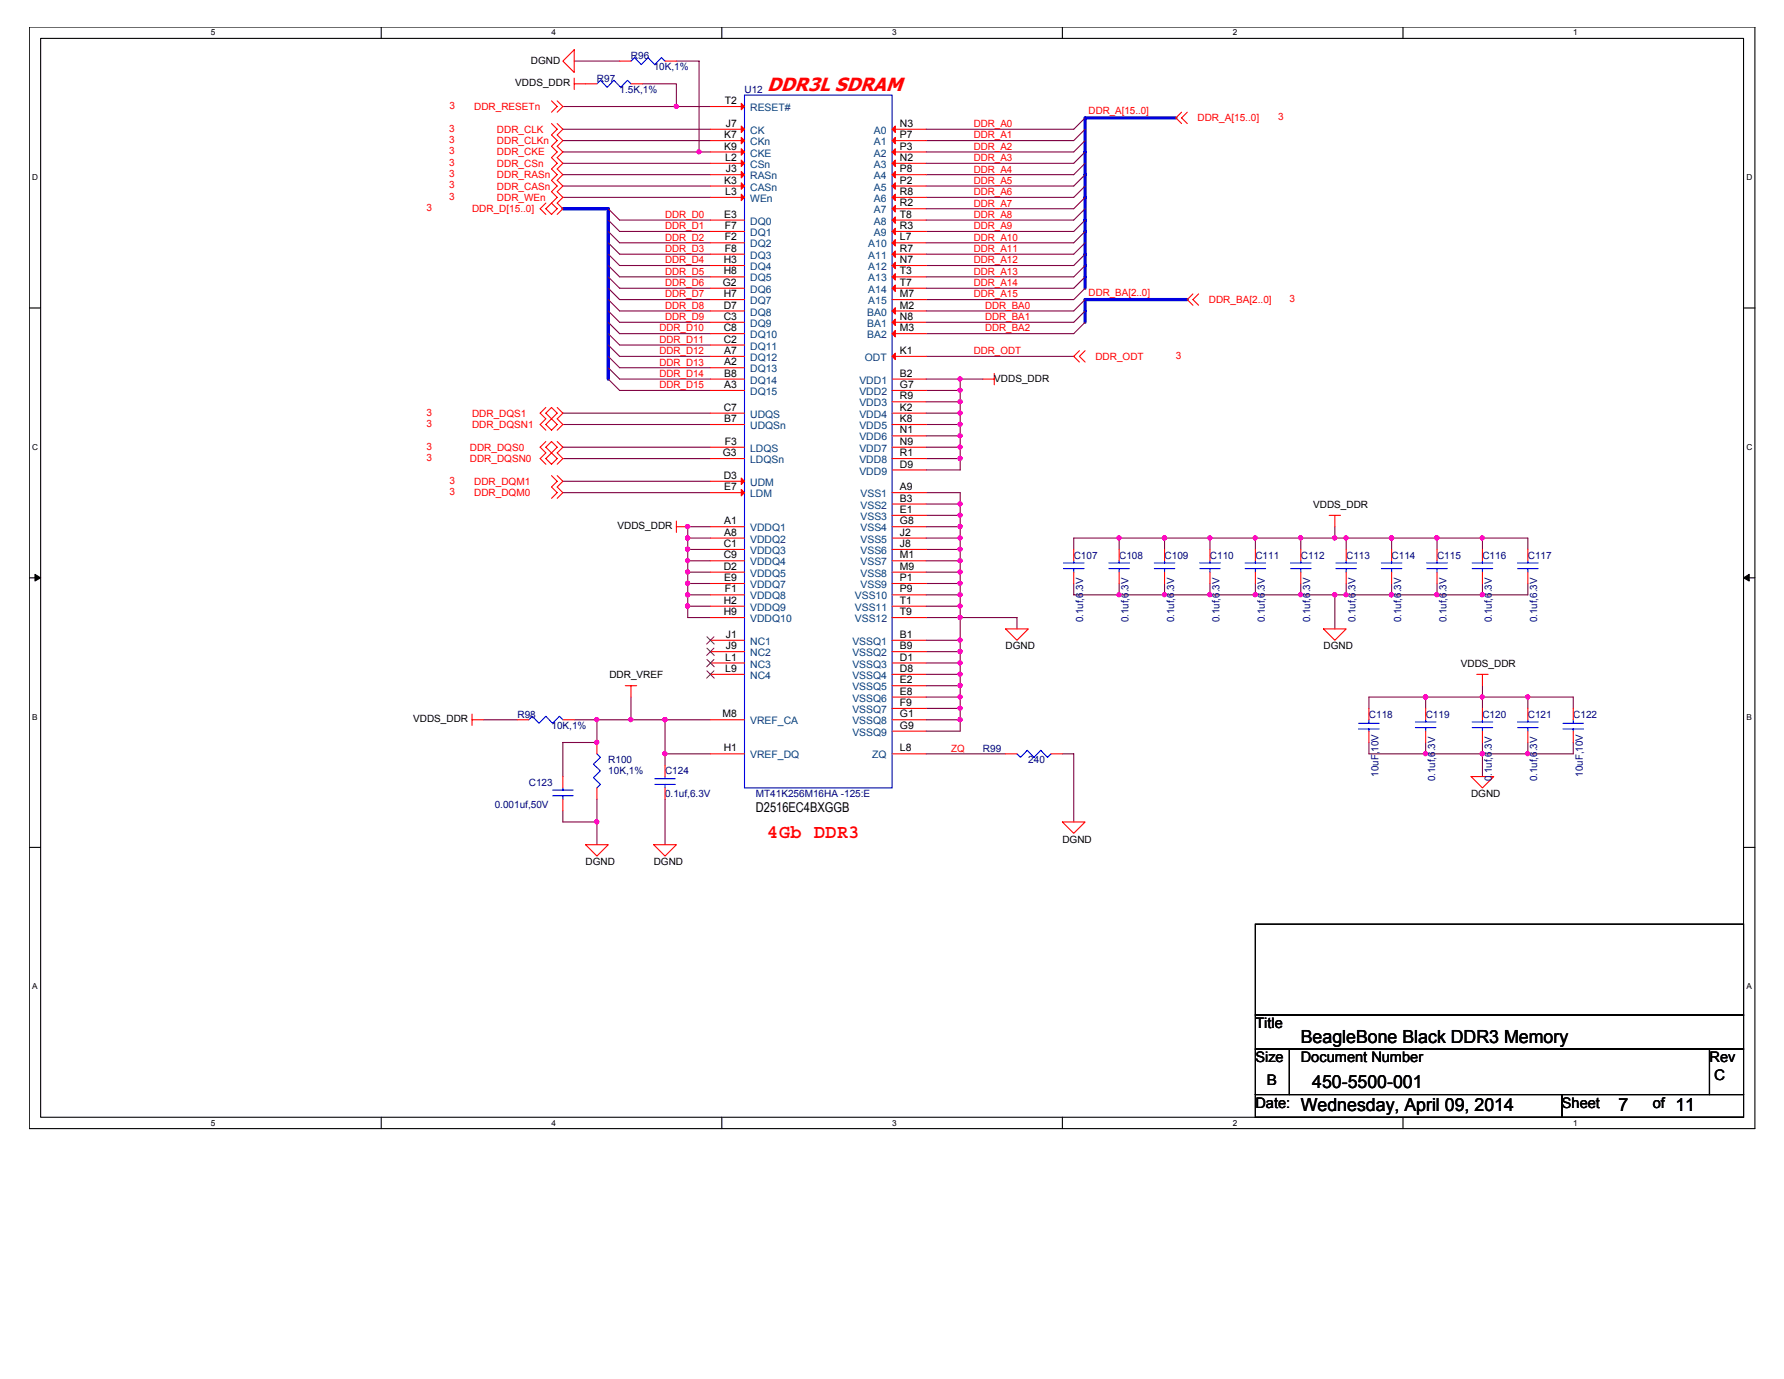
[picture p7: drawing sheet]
<svg xmlns="http://www.w3.org/2000/svg" width="279mm" height="216mm" viewBox="0 0 279 216" stroke-linecap="round" stroke-linejoin="round" font-family="sans-serif">
<path d="M4.6 4.2h270.2v172.5h-270.2zM6.4 6h266.7v168.9h-266.7z" fill="none" stroke="#000" stroke-width=".17"/>
<g fill="#fff">
<path d="M33 4.4h.7v1.4h-.7z"/>
<path d="M33 175.1h.7v1.4h-.7z"/>
</g>
<path d="M59.7 4.2v1.8M59.7 174.9v1.8" fill="none" stroke="#000" stroke-width=".17"/>
<g fill="#fff">
<path d="M86.4 4.4h.7v1.4h-.7z"/>
<path d="M86.4 175.1h.7v1.4h-.7z"/>
</g>
<path d="M113 4.2v1.8M113 174.9v1.8" fill="none" stroke="#000" stroke-width=".17"/>
<g fill="#fff">
<path d="M139.7 4.4h.7v1.4h-.7z"/>
<path d="M139.7 175.1h.7v1.4h-.7z"/>
</g>
<path d="M166.4 4.2v1.8M166.4 174.9v1.8" fill="none" stroke="#000" stroke-width=".17"/>
<g fill="#fff">
<path d="M193.1 4.4h.6v1.4h-.6z"/>
<path d="M193.1 175.1h.6v1.4h-.6z"/>
</g>
<path d="M219.7 4.2v1.8M219.7 174.9v1.8" fill="none" stroke="#000" stroke-width=".17"/>
<g fill="#fff">
<path d="M246.4 4.4h.7v1.4h-.7z"/>
<path d="M246.4 175.1h.7v1.4h-.7z"/>
<path d="M5.1 27.1h.8v1.4h-.8z"/>
<path d="M273.5 27.1h.9v1.4h-.9z"/>
<path d="M5.1 69.3h.8v1.4h-.8z"/>
<path d="M273.5 69.3h.9v1.4h-.9z"/>
</g>
<path d="M4.6 48.2h1.8M273.1 48.2h1.7" fill="none" stroke="#000" stroke-width=".17"/>
<g fill="#fff">
<path d="M5.1 111.5h.8v1.4h-.8z"/>
<path d="M273.5 111.5h.8v1.4h-.8z"/>
</g>
<path d="M4.6 90.5h1.8M273.1 90.5h1.7" fill="none" stroke="#000" stroke-width=".17"/>
<path d="M5.5 89.9l.9 .6-.9 .5zM273.1 90.5l.9-.6v1.1z" fill="#000" stroke="#000" stroke-width=".16"/>
<g fill="#fff">
<path d="M5.1 153.8h.8v1.4h-.8z"/>
<path d="M273.5 153.8h.8v1.4h-.8z"/>
</g>
<path d="M4.6 132.7h1.8M273.1 132.7h1.7M196.6 144.7h76.5v14.2h-76.5zM196.6 158.9h76.5v5.4h-76.5zM196.6 164.3h5.3v7.1h-5.3zM196.6 171.4h48v3.5h-48zM201.9 164.3h65.8v7.1h-65.8zM244.6 171.4h28.5v3.5h-28.5zM267.7 164.3h5.4v7.1h-5.4z" fill="none" stroke="#000" stroke-width=".17"/>
<g fill="none" stroke="#800040" stroke-width=".17">
<path d="M89.9 9.6h7.1M100.6 13.1h5.3v3.6h-17.7M105.9 16.7h5.4M105.9 9.6h3.6v14.2M169.9 18.5l-1.7 1.7h-23.2M88.2 23.8h23.1M88.2 22h23.1M88.2 29.1h23.1M88.2 30.9h23.1M88.2 27.3h23.1M88.2 20.2h23.1M88.2 25.6h23.1"/>
<path d="M95.3 32.7l1.7 1.8h14.3M95.3 34.5l1.7 1.7h14.3M95.3 36.2l1.7 1.8h14.3M95.3 38l1.7 1.8h14.3M95.3 39.8l1.7 1.8h14.3M169.9 25.6l-1.7 1.7h-23.2M169.9 29.1l-1.7 1.8h-23.2M169.9 27.3l-1.7 1.8h-23.2M169.9 23.8l-1.7 1.8h-23.2M169.9 22l-1.7 1.8h-23.2M169.9 20.2l-1.7 1.8h-23.2M169.9 39.8l-1.7 1.8h-23.2"/>
<path d="M169.9 38l-1.7 1.8h-23.2M169.9 36.2l-1.7 1.8h-23.2M169.9 34.5l-1.7 1.7h-23.2M169.9 32.7l-1.7 1.8h-23.2M169.9 30.9l-1.7 1.8h-23.2M95.3 57.6l1.7 1.8h14.3M95.3 59.4l1.7 1.7h14.3M95.3 46.9l1.7 1.8h14.3M95.3 48.7l1.7 1.8h14.3M95.3 50.5l1.7 1.7h14.3M95.3 52.2l1.7 1.8h14.3M95.3 54l1.7 1.8h14.3"/>
<path d="M95.3 55.8l1.7 1.8h14.3M95.3 41.6l1.7 1.7h14.3M95.3 43.3l1.7 1.8h14.3M95.3 45.1l1.7 1.8h14.3M145 55.8h23.2M145 59.4h8.9M150.4 59.4v14.2h-5.4M169.9 43.3l-1.7 1.8h-23.2M169.9 41.6l-1.7 1.7h-23.2M169.9 46.9l-1.7 1.8h-23.2M169.9 50.5l-1.7 1.7h-23.2M169.9 48.7l-1.7 1.8h-23.2"/>
<path d="M169.9 45.1l-1.7 1.8h-23.2M88.2 64.7h23.1M88.2 66.5h23.1M88.2 70h23.1M88.2 71.8h23.1M88.2 77.1h23.1M88.2 75.4h23.1M145 77.1h5.4v37.4h-5.4M145 61.1h5.4M145 62.9h5.4M145 64.7h5.4M145 66.5h5.4"/>
<path d="M145 68.2h5.4M145 70h5.4M145 71.8h5.4M145 78.9h5.4M107.7 84.2h3.6M107.7 93.1h3.6M107.7 86h3.6M107.7 87.8h3.6M107.7 89.6h3.6M107.7 91.4h3.6M107.7 94.9h3.6M111.3 82.5h-3.6v14.2h3.6"/>
<path d="M145 84.2h5.4M145 93.1h5.4M145 80.7h5.4M145 82.5h5.4M145 86h5.4M145 87.8h5.4M145 89.6h5.4M145 91.4h5.4M145 94.9h5.4M145 96.7h14.3v1.8M168.2 91.4v1.7h71.1v-1.7M175.3 84.2v1.8"/>
<path d="M175.3 91.4v1.7M182.4 84.2h7.1v1.8M182.4 84.2h-14.2v1.8M182.4 84.2v1.8M182.4 91.4v1.7M189.5 84.2h7.1v1.8M189.5 91.4v1.7M196.6 84.2h7.1v1.8M196.6 91.4v1.7M203.7 84.2h5.4M203.7 91.4v1.7M209.1 84.2h1.7v1.8"/>
<path d="M209.1 82.5v1.7M209.1 93.1v5.4M210.8 84.2h7.1M210.8 91.4v1.7M217.9 84.2h7.2v1.8M217.9 84.2v1.8M217.9 91.4v1.7M225.1 84.2h7.1v1.8M225.1 91.4v1.7M232.2 84.2h7.1v1.8M232.2 91.4v1.7M75.7 112.7h5.3"/>
<path d="M89.9 112.7h21.4M93.5 112.7v3.5h-5.3v5.4M98.8 109.1v3.6M104.2 118h7.1M104.2 112.7v7.1M145 118h12.5M145 109.1h5.4M145 112.7h5.4M145 100.2h5.4M145 102h5.4M145 103.8h5.4M145 105.6h5.4"/>
<path d="M145 107.4h5.4M145 110.9h5.4M166.4 118h1.8v10.7M214.4 116.2v1.8h32v-1.8M214.4 110.9v-1.8h32v1.8M223.3 109.1v1.8M223.3 116.2v1.8M232.2 107.4v3.5M232.2 116.2v5.4M239.3 109.1v1.8M239.3 116.2v1.8M88.2 126.9v1.8h5.3"/>
<path d="M93.5 125.1v7.1M104.2 125.1v7.1"/>
</g>
<g fill="#f0f" stroke="#f0f" stroke-width=".17">
<circle cx="217.9" cy="84.2" r=".32"/>
<circle cx="210.8" cy="84.2" r=".32"/>
<circle cx="232.1" cy="84.2" r=".32"/>
<circle cx="225" cy="84.2" r=".32"/>
<circle cx="225" cy="93.1" r=".32"/>
<circle cx="217.9" cy="93.1" r=".32"/>
<circle cx="232.1" cy="93.1" r=".32"/>
<circle cx="175.2" cy="84.2" r=".32"/>
<circle cx="209" cy="93.1" r=".32"/>
<circle cx="209" cy="84.2" r=".32"/>
<circle cx="196.6" cy="84.2" r=".32"/>
<circle cx="210.8" cy="93.1" r=".32"/>
<circle cx="232.1" cy="109.1" r=".32"/>
<circle cx="232.1" cy="118" r=".32"/>
<circle cx="239.3" cy="109.1" r=".32"/>
<circle cx="239.3" cy="118" r=".32"/>
<circle cx="182.4" cy="84.2" r=".32"/>
<circle cx="175.2" cy="93.1" r=".32"/>
<circle cx="223.3" cy="118" r=".32"/>
<circle cx="223.3" cy="109.1" r=".32"/>
<circle cx="104.1" cy="118" r=".32"/>
<circle cx="104.1" cy="112.7" r=".32"/>
<circle cx="150.4" cy="64.7" r=".32"/>
<circle cx="150.4" cy="62.9" r=".32"/>
<circle cx="150.4" cy="59.3" r=".32"/>
<circle cx="150.4" cy="61.1" r=".32"/>
<circle cx="150.4" cy="71.8" r=".32"/>
<circle cx="150.4" cy="68.2" r=".32"/>
<circle cx="150.4" cy="66.4" r=".32"/>
<circle cx="150.4" cy="82.4" r=".32"/>
<circle cx="150.4" cy="105.6" r=".32"/>
<circle cx="150.4" cy="94.9" r=".32"/>
<circle cx="150.4" cy="93.1" r=".32"/>
<circle cx="150.4" cy="91.3" r=".32"/>
<circle cx="150.4" cy="89.6" r=".32"/>
<circle cx="150.4" cy="112.7" r=".32"/>
<circle cx="150.4" cy="109.1" r=".32"/>
<circle cx="150.4" cy="103.8" r=".32"/>
<circle cx="150.4" cy="102" r=".32"/>
<circle cx="150.4" cy="100.2" r=".32"/>
<circle cx="150.4" cy="96.7" r=".32"/>
<circle cx="150.4" cy="87.8" r=".32"/>
<circle cx="150.4" cy="86" r=".32"/>
<circle cx="150.4" cy="84.2" r=".32"/>
<circle cx="107.7" cy="82.4" r=".32"/>
<circle cx="107.7" cy="86" r=".32"/>
<circle cx="107.7" cy="84.2" r=".32"/>
<circle cx="107.7" cy="87.8" r=".32"/>
<circle cx="107.7" cy="91.3" r=".32"/>
<circle cx="107.7" cy="94.9" r=".32"/>
<circle cx="107.7" cy="93.1" r=".32"/>
<circle cx="107.7" cy="89.6" r=".32"/>
<circle cx="109.5" cy="23.8" r=".32"/>
<circle cx="150.4" cy="80.7" r=".32"/>
<circle cx="150.4" cy="78.9" r=".32"/>
<circle cx="150.4" cy="110.9" r=".32"/>
<circle cx="150.4" cy="107.3" r=".32"/>
<circle cx="150.4" cy="70" r=".32"/>
<circle cx="93.5" cy="116.2" r=".32"/>
<circle cx="93.5" cy="128.7" r=".32"/>
<circle cx="105.9" cy="16.7" r=".32"/>
<circle cx="189.5" cy="93.1" r=".32"/>
<circle cx="182.4" cy="93.1" r=".32"/>
<circle cx="189.5" cy="84.2" r=".32"/>
<circle cx="196.6" cy="93.1" r=".32"/>
<circle cx="203.7" cy="93.1" r=".32"/>
<circle cx="203.7" cy="84.2" r=".32"/>
<circle cx="98.8" cy="112.7" r=".32"/>
<circle cx="93.5" cy="112.7" r=".32"/>
</g>
<path d="M184.2 18.5h-14.3v26.6M88.2 32.7h7.1v26.7M185.9 46.9h-16v3.6" fill="none" stroke="#00f" stroke-width=".51"/>
<g fill="none" stroke="#f00" stroke-width=".17">
<path d="M86.4 19.3l.9 .9-.9 .9 .9 .9-.9 .9 .9 .9-.9 .9 .9 .9-.9 .9 .9 .8-.9 .9 .9 .9-.9 .9 .9 .9-.9 .9M86.4 15.8l.9 .9-.9 .9M87.3 19.3l.9 .9-.9 .9 .9 .9-.9 .9 .9 .9-.9 .9 .9 .9-.9 .9 .9 .8-.9 .9 .9 .9-.9 .9 .9 .9-.9 .9 .9 .9-.9 .9M87.3 15.8l.9 .9-.9 .9M89.9 7.8v3.5l-1.7-1.7zM89.9 13.1h3.6M89.9 12.2v1.8M97 9.6h1.8M98.8 13.1h1.8M104.2 9.6h1.7M111.3 16.7h5.3M185.1 17.6l-.9 .9 .9 .8"/>
<path d="M185.9 17.6l-.8 .9 .8 .8M85.5 31.8l-.9 .9 .9 .9M86.4 31.8l.9 .9-.9 .9-.9-.9zM111.3 20.2h5.3M111.3 22h5.3M111.3 23.8h5.3M111.3 25.6h5.3M111.3 27.3h5.3M111.3 29.1h5.3M111.3 30.9h5.3M111.3 34.5h5.3M111.3 36.2h5.3"/>
<path d="M111.3 38h5.3M111.3 39.8h5.3M139.7 20.2h5.3M139.7 22h5.3M139.7 23.8h5.3M139.7 25.6h5.3M139.7 27.3h5.3M139.7 29.1h5.3M139.7 30.9h5.3M139.7 32.7h5.3M139.7 34.5h5.3M139.7 36.2h5.3"/>
<path d="M139.7 38h5.3M139.7 39.8h5.3M111.3 59.4h5.3M111.3 41.6h5.3M111.3 43.3h5.3M111.3 45.1h5.3M111.3 48.7h5.3M111.3 50.5h5.3M111.3 52.2h5.3M111.3 46.9h5.3M111.3 55.8h5.3M111.3 54h5.3"/>
<path d="M111.3 57.6h5.3M139.7 59.4h5.3M139.7 41.6h5.3M139.7 43.3h5.3M139.7 45.1h5.3M139.7 48.7h5.3M139.7 50.5h5.3M139.7 52.2h5.3M139.7 46.9h5.3M139.7 55.8h5.3M153.9 59.4h1.8M155.7 58.5v1.7"/>
<path d="M169.1 54.9l-.9 .9 .9 .9M169.9 54.9l-.8 .9 .8 .9M186.8 46l-.9 .9 .9 .9M187.7 46l-.9 .9 .9 .9M85.5 69.1l-.9 .9 .9 .9-.9 .9 .9 .9M85.5 63.8l-.9 .9 .9 .9-.9 .9 .9 .9M85.5 64.7l.9-.9 .9 .9-.9 .9zM86.4 70.9l.9 .9-.9 .9-.9-.9zM86.4 69.1l.9 .9-.9 .9-.9-.9zM86.4 65.6l.9 .9-.9 .9-.9-.9zM86.4 74.5l.9 .9-.9 .8 .9 .9-.9 .9M87.3 69.1l.9 .9-.9 .9 .9 .9-.9 .9"/>
<path d="M87.3 63.8l.9 .9-.9 .9 .9 .9-.9 .9M87.3 74.5l.9 .9-.9 .8 .9 .9-.9 .9M111.3 77.1h5.3M111.3 61.1h5.3M111.3 66.5h5.3M111.3 75.4h5.3M111.3 71.8h5.3M111.3 64.7h5.3M111.3 70h5.3M139.7 77.1h5.3M139.7 78.9h5.3M139.7 61.1h5.3"/>
<path d="M139.7 66.5h5.3M139.7 71.8h5.3M139.7 64.7h5.3M139.7 70h5.3M139.7 73.6h5.3M139.7 68.2h5.3M139.7 62.9h5.3M105.9 82.5h1.8M105.9 81.6v1.8M111.3 82.5h5.3M111.3 84.2h5.3M111.3 86h5.3"/>
<path d="M111.3 87.8h5.3M111.3 89.6h5.3M111.3 91.4h5.3M111.3 93.1h5.3M111.3 94.9h5.3M111.3 96.7h5.3M139.7 80.7h5.3M139.7 82.5h5.3M139.7 84.2h5.3M139.7 86h5.3M139.7 87.8h5.3M139.7 89.6h5.3"/>
<path d="M139.7 91.4h5.3M139.7 93.1h5.3M139.7 94.9h5.3M139.7 96.7h5.3M157.5 98.5h3.6l-1.8 1.7zM168.2 86v1.8M168.2 89.6v1.8M175.3 86v1.8M175.3 89.6v1.8M182.4 86v1.8M182.4 89.6v1.8M189.5 86v1.8"/>
<path d="M189.5 89.6v1.8M196.6 86v1.8M196.6 89.6v1.8M203.7 86v1.8M203.7 89.6v1.8M207.3 98.5h3.5l-1.7 1.7zM208.2 80.7h1.7M209.1 80.7v1.8M210.8 86v1.8M210.8 89.6v1.8M217.9 86v1.8M217.9 89.6v1.8"/>
<path d="M225.1 86v1.8M225.1 89.6v1.8M232.2 86v1.8M232.2 89.6v1.8M239.3 86v1.8M239.3 89.6v1.8M73.9 112.7h1.8M73.9 111.8v1.8M81 112.7h1.8M88.2 112.7h1.7M93.5 116.2v1.8M97.9 107.4h1.8"/>
<path d="M98.8 107.4v1.7M104.2 119.8v1.8M111.3 105.6h5.3M111.3 112.7h5.3M111.3 103.8h5.3M111.3 102h5.3M111.3 100.2h5.3M111.3 118h5.3M139.7 105.6h5.3M139.7 112.7h5.3M139.7 107.4h5.3M139.7 103.8h5.3"/>
<path d="M139.7 102h5.3M139.7 100.2h5.3M139.7 109.1h5.3M139.7 110.9h5.3M139.7 114.5h5.3M139.7 118h5.3M157.5 118h1.8M164.6 118h1.8M214.4 110.9v1.8M214.4 114.5v1.7M223.3 110.9v1.8M223.3 114.5v1.7"/>
<path d="M231.3 105.6h1.8M232.2 105.6v1.8M232.2 110.9v1.8M232.2 114.5v1.7M239.3 110.9v1.8M239.3 114.5v1.7M246.4 110.9v1.8M246.4 114.5v1.7M88.2 121.6v1.8M88.2 125.1v1.8M91.7 132.2h3.6l-1.8 1.8zM93.5 123.4v1.7"/>
<path d="M102.4 132.2h3.5l-1.7 1.8zM104.2 123.4v1.7M166.4 128.7h3.5l-1.7 1.8zM230.4 121.6h3.5l-1.7 1.8z"/>
</g>
<g fill="none" stroke="#00f" stroke-width=".17">
<path d="M93.5 13.1l.5-.5 1.1 1.1 1.1-1.1 1 1.1 1.1-1.1 .5 .5M98.8 9.6l.6-.6 1 1.1 1.1-1.1 1 1.1 1.1-1.1 .6 .6M116.6 14.9h23.1v108.5h-23.1zM166.6 89h3.2M166.6 88.1h3.2M168.2 87.8v.3M168.2 89v.6M173.7 89h3.2M173.7 88.1h3.2M175.3 87.8v.3M175.3 89v.6M180.8 89h3.2"/>
<path d="M180.8 88.1h3.2M182.4 87.8v.3M182.4 89v.6M187.9 89h3.2M187.9 88.1h3.2M189.5 87.8v.3M189.5 89v.6M195 89h3.2M195 88.1h3.2M196.6 87.8v.3M196.6 89v.6M202.1 89h3.2"/>
<path d="M202.1 88.1h3.2M203.7 87.8v.3M203.7 89v.6M209.2 89h3.2M209.2 88.1h3.2M210.8 87.8v.3M210.8 89v.6M216.3 89h3.3M216.3 88.1h3.3M217.9 87.8v.3M217.9 89v.6M223.4 89h3.3"/>
<path d="M223.4 88.1h3.3M225.1 87.8v.3M225.1 89v.6M230.6 89h3.2M230.6 88.1h3.2M232.2 87.8v.3M232.2 89v.6M237.7 89h3.2M237.7 88.1h3.2M239.3 87.8v.3M239.3 89v.6M82.8 112.7l.6-.6 1 1.1 1.1-1.1 1 1.1 1.1-1.1 .6 .6"/>
<path d="M93.5 118l.5 .6-1.1 1 1.1 1.1-1.1 1.1 1.1 1-.5 .6M159.3 118l.5 .6 1.1-1.1 1 1.1 1.1-1.1 1.1 1.1 .5-.6M212.8 113.2h3.2M212.8 114.1h3.2M214.4 112.7v.5M214.4 114.1v.4M221.7 113.9h3.2M221.7 113h3.2M223.3 112.7v.3M223.3 113.9v.6M230.6 113.9h3.2M230.6 113h3.2"/>
<path d="M232.2 112.7v.3M232.2 113.9v.6M237.7 113.9h3.2M237.7 113h3.2M239.3 112.7v.3M239.3 113.9v.6M244.8 113.2h3.2M244.8 114.1h3.2M246.4 112.7v.5M246.4 114.1v.4M86.5 124.6h3.3M86.5 123.7h3.3"/>
<path d="M88.2 123.4v.3M88.2 124.6v.5M102.5 122.8h3.3M102.5 121.9h3.3M104.2 121.6v.3M104.2 122.8v.6"/>
</g>
<g fill="#f00" stroke="#f00" stroke-width=".17">
<path d="M116.1 19.7l.5 .5-.5 .5z"/>
<path d="M116.1 21.5l.5 .5-.5 .5z"/>
<path d="M116.1 23.3l.5 .5-.5 .5z"/>
<path d="M116.1 25.1l.5 .5-.5 .5z"/>
<path d="M116.1 26.8l.5 .5-.5 .6z"/>
<path d="M116.1 28.6l.5 .5-.5 .5z"/>
<path d="M116.1 30.4l.5 .5-.5 .5z"/>
<path d="M139.7 20.2l.5-.5v1z"/>
<path d="M139.7 22l.5-.5v1z"/>
<path d="M139.7 23.8l.5-.5v1z"/>
<path d="M139.7 25.6l.5-.5v1z"/>
<path d="M139.7 27.3l.5-.5v1.1z"/>
<path d="M139.7 29.1l.5-.5v1z"/>
<path d="M139.7 30.9l.5-.5v1z"/>
<path d="M139.7 32.7l.5-.5v1z"/>
<path d="M139.7 34.5l.5-.5v1z"/>
<path d="M139.7 36.2l.5-.5v1z"/>
<path d="M139.7 38l.5-.5v1z"/>
<path d="M139.7 39.8l.5-.5v1z"/>
<path d="M139.7 41.6l.5-.5v1z"/>
<path d="M139.7 43.3l.5-.5v1.1z"/>
<path d="M139.7 45.1l.5-.5v1z"/>
<path d="M139.7 48.7l.5-.5v1z"/>
<path d="M139.7 50.5l.5-.5v1z"/>
<path d="M139.7 52.2l.5-.5v1z"/>
<path d="M139.7 55.8l.5-.5v1z"/>
<path d="M116.1 74.8l.5 .6-.5 .5z"/>
<path d="M116.1 76.6l.5 .5-.5 .5z"/>
<path d="M116.1 16.2l.5 .5-.5 .5z"/>
</g>
<path d="M110.7 99.7l1.2 1.1M111.8 99.7l-1.1 1.1M110.7 101.5l1.2 1.1M110.7 103.3l1.2 1.1M110.7 105l1.2 1.2M111.8 101.5l-1.1 1.1M111.8 103.3l-1.1 1.1M111.8 105l-1.1 1.2" fill="none" stroke="#804000" stroke-width=".16"/>
<g font-size="3" fill="#f00">
<text x="120.2" y="14.2">DDR3L SDRAM</text>
<text x="120.2" y="131.2">4Gb DDR3</text>
</g>
<g font-size="2.8">
<text x="203.7" y="163.2">BeagleBone Black DDR3 Memory</text>
<text x="203.7" y="173.9">Wednesday, April 09, 2014</text>
<text x="205.5" y="170.3">450-5500-001</text>
<text x="253.5" y="173.9">7</text>
<text x="262.4" y="173.9">11</text>
</g>
<g font-size="2.3">
<text x="196.6" y="161">Title</text>
<text x="196.6" y="166.3">Size</text>
<text x="203.7" y="166.3">Document Number</text>
<text x="267.7" y="166.3">Rev</text>
<text x="196.6" y="173.4">Date:</text>
<text x="198.4" y="169.9">B</text>
<text x="244.6" y="173.4">Sheet</text>
<text x="258.8" y="173.4">of</text>
<text x="268.4" y="169.2">C</text>
</g>
<text font-size="2.1" x="118.4" y="127.1">D2516EC4BXGGB</text>
<g font-size="1.6">
<text x="83.2" y="9.9">DGND</text>
<text x="80.7" y="13.5">VDDS_DDR</text>
<text x="113.5" y="16.3">T2</text>
<text x="113.4" y="21.6">K7</text>
<text x="113.4" y="23.4">K9</text>
<text x="113.7" y="19.9">J7</text>
<text x="140.9" y="19.9">N3</text>
<text x="140.9" y="21.6">P7</text>
<text x="140.9" y="23.4">P3</text>
<text x="113.4" y="28.7">K3</text>
<text x="113.6" y="25.2">L2</text>
<text x="113.7" y="27">J3</text>
<text x="140.9" y="25.2">N2</text>
<text x="140.9" y="27">P8</text>
<text x="140.9" y="28.7">P2</text>
<text x="113.4" y="34.1">E3</text>
<text x="113.5" y="35.9">F7</text>
<text x="113.6" y="30.5">L3</text>
<text x="140.9" y="30.5">R8</text>
<text x="140.9" y="32.3">R2</text>
<text x="140.9" y="34.1">T8</text>
<text x="140.9" y="35.9">R3</text>
<text x="113.3" y="41.2">H3</text>
<text x="113.5" y="37.6">F2</text>
<text x="113.5" y="39.4">F8</text>
<text x="140.9" y="37.6">L7</text>
<text x="140.9" y="39.4">R7</text>
<text x="140.9" y="41.2">N7</text>
<text x="113.2" y="44.7">G2</text>
<text x="113.3" y="43">H8</text>
<text x="113.3" y="46.5">H7</text>
<text x="140.9" y="43">T3</text>
<text x="140.9" y="44.7">T7</text>
<text x="140.9" y="46.5">M7</text>
<text x="113.3" y="48.3">D7</text>
<text x="113.3" y="51.9">C8</text>
<text x="113.3" y="53.6">C2</text>
<text x="113.3" y="50.1">C3</text>
<text x="140.9" y="48.3">M2</text>
<text x="140.9" y="50.1">N8</text>
<text x="140.9" y="51.9">M3</text>
<text x="113.4" y="59">B8</text>
<text x="113.4" y="55.4">A7</text>
<text x="113.4" y="57.2">A2</text>
<text x="140.9" y="59">B2</text>
<text x="140.9" y="55.4">K1</text>
<text x="155.7" y="59.7">VDDS_DDR</text>
<text x="113.3" y="64.3">C7</text>
<text x="113.4" y="60.7">A3</text>
<text x="140.9" y="60.7">G7</text>
<text x="140.9" y="64.3">K2</text>
<text x="140.9" y="62.5">R9</text>
<text x="113.2" y="71.4">G3</text>
<text x="113.4" y="66.1">B7</text>
<text x="113.5" y="69.6">F3</text>
<text x="140.9" y="66.1">K8</text>
<text x="140.9" y="67.9">N1</text>
<text x="140.9" y="69.6">N9</text>
<text x="140.9" y="71.4">R1</text>
<text x="113.3" y="75">D3</text>
<text x="113.4" y="76.7">E7</text>
<text x="140.9" y="76.7">A9</text>
<text x="140.9" y="73.2">D9</text>
<text x="96.7" y="82.8">VDDS_DDR</text>
<text x="113.4" y="82.1">A1</text>
<text x="113.4" y="83.9">A8</text>
<text x="140.9" y="78.5">B3</text>
<text x="140.9" y="80.3">E1</text>
<text x="140.9" y="82.1">G8</text>
<text x="140.9" y="83.9">J2</text>
<text x="205.7" y="79.5">VDDS_DDR</text>
<text x="113.3" y="85.6">C1</text>
<text x="113.3" y="87.4">C9</text>
<text x="113.3" y="89.2">D2</text>
<text x="140.9" y="85.6">J8</text>
<text x="140.9" y="87.4">M1</text>
<text x="140.9" y="89.2">M9</text>
<text x="113.3" y="94.5">H2</text>
<text x="113.4" y="91">E9</text>
<text x="113.5" y="92.8">F1</text>
<text x="140.9" y="91">P1</text>
<text x="140.9" y="92.8">P9</text>
<text x="140.9" y="94.5">T1</text>
<text x="113.3" y="96.3">H9</text>
<text x="113.7" y="99.9">J1</text>
<text x="113.7" y="101.6">J9</text>
<text x="140.9" y="101.6">B9</text>
<text x="140.9" y="99.9">B1</text>
<text x="140.9" y="96.3">T9</text>
<text x="157.5" y="101.7">DGND</text>
<text x="207.3" y="101.7">DGND</text>
<text x="95.4" y="106.1">DDR_VREF</text>
<text x="113.6" y="103.4">L1</text>
<text x="113.6" y="105.2">L9</text>
<text x="140.9" y="105.2">D8</text>
<text x="140.9" y="103.4">D1</text>
<text x="140.9" y="107">E2</text>
<text x="228.8" y="104.4">VDDS_DDR</text>
<text x="64.7" y="113.1">VDDS_DDR</text>
<text x="113.2" y="112.3">M8</text>
<text x="140.9" y="108.8">E8</text>
<text x="140.9" y="110.5">F9</text>
<text x="140.9" y="112.3">G1</text>
<text x="113.3" y="117.6">H1</text>
<text x="140.9" y="114.1">G9</text>
<text x="140.9" y="117.6">L8</text>
<text x="230.4" y="124.8">DGND</text>
<text x="166.4" y="131.9">DGND</text>
<text x="91.7" y="135.5">DGND</text>
<text x="102.4" y="135.5">DGND</text>
</g>
<g font-size="1.6" fill="#000080">
<text x="98.8" y="9.2">R96</text>
<text x="102.4" y="11">10K,1%</text>
<text x="93.5" y="12.8">R97</text>
<text x="97" y="14.6">1.5K,1%</text>
<text x="116.6" y="14.6">U12</text>
<text x="168.2" y="87.5">C107</text>
<text x="175.3" y="87.5">C108</text>
<text x="182.4" y="87.5">C109</text>
<text x="189.5" y="87.5">C110</text>
<text x="196.6" y="87.5">C111</text>
<text x="203.7" y="87.5">C112</text>
<text x="210.8" y="87.5">C113</text>
<text x="217.9" y="87.5">C114</text>
<text x="225.1" y="87.5">C115</text>
<text x="232.2" y="87.5">C116</text>
<text x="239.3" y="87.5">C117</text>
<text x="169.6" y="97.4" transform="rotate(-90 169.6 97.4)">0.1uf,6.3V</text>
<text x="176.8" y="97.4" transform="rotate(-90 176.8 97.4)">0.1uf,6.3V</text>
<text x="183.9" y="97.4" transform="rotate(-90 183.9 97.4)">0.1uf,6.3V</text>
<text x="191" y="97.4" transform="rotate(-90 191 97.4)">0.1uf,6.3V</text>
<text x="198.1" y="97.4" transform="rotate(-90 198.1 97.4)">0.1uf,6.3V</text>
<text x="205.2" y="97.4" transform="rotate(-90 205.2 97.4)">0.1uf,6.3V</text>
<text x="212.3" y="97.4" transform="rotate(-90 212.3 97.4)">0.1uf,6.3V</text>
<text x="219.4" y="97.4" transform="rotate(-90 219.4 97.4)">0.1uf,6.3V</text>
<text x="226.5" y="97.4" transform="rotate(-90 226.5 97.4)">0.1uf,6.3V</text>
<text x="233.7" y="97.4" transform="rotate(-90 233.7 97.4)">0.1uf,6.3V</text>
<text x="240.8" y="97.4" transform="rotate(-90 240.8 97.4)">0.1uf,6.3V</text>
<text x="81" y="112.4">R98</text>
<text x="214.4" y="112.4">C118</text>
<text x="223.3" y="112.4">C119</text>
<text x="232.2" y="112.4">C120</text>
<text x="239.3" y="112.4">C121</text>
<text x="246.4" y="112.4">C122</text>
<text x="86.4" y="114.1">10K,1%</text>
<text x="95.3" y="119.5">R100</text>
<text x="153.9" y="117.7">R99</text>
<text x="161" y="119.5">240</text>
<text x="82.8" y="123">C123</text>
<text x="95.3" y="121.2">10K,1%</text>
<text x="104.2" y="121.2">C124</text>
<text x="104.2" y="124.8">0.1uf,6.3V</text>
<text x="118.4" y="124.8">MT41K256M16HA -125:E</text>
<text x="215.9" y="121.6" transform="rotate(-90 215.9 121.6)">10uF,10V</text>
<text x="224.8" y="122.3" transform="rotate(-90 224.8 122.3)">0.1uf,6.3V</text>
<text x="233.7" y="122.3" transform="rotate(-90 233.7 122.3)">0.1uf,6.3V</text>
<text x="240.8" y="122.3" transform="rotate(-90 240.8 122.3)">0.1uf,6.3V</text>
<text x="247.9" y="121.6" transform="rotate(-90 247.9 121.6)">10uF,10V</text>
<text x="77.5" y="126.6">0.001uf,50V</text>
</g>
<g font-size="1.6" fill="#f00">
<text x="70.4" y="17.1">3</text>
<text x="74.3" y="17.2">DDR_RESETn</text>
<text x="170.5" y="17.9">DDR_A[15..0]</text>
<text x="70.4" y="20.6">3</text>
<text x="70.4" y="22.4">3</text>
<text x="77.8" y="20.8">DDR_CLK</text>
<text x="77.8" y="22.6">DDR_CLKn</text>
<text x="152.5" y="21.7">DDR_A1</text>
<text x="152.5" y="19.9">DDR_A0</text>
<text x="152.5" y="23.5">DDR_A2</text>
<text x="187.6" y="19">DDR_A[15..0]</text>
<text x="200.2" y="18.8">3</text>
<text x="70.4" y="24.2">3</text>
<text x="70.4" y="25.9">3</text>
<text x="70.4" y="27.7">3</text>
<text x="70.4" y="29.5">3</text>
<text x="77.8" y="24.3">DDR_CKE</text>
<text x="77.8" y="26.1">DDR_CSn</text>
<text x="77.8" y="27.9">DDR_RASn</text>
<text x="77.8" y="29.7">DDR_CASn</text>
<text x="152.5" y="25.2">DDR_A3</text>
<text x="152.5" y="27">DDR_A4</text>
<text x="152.5" y="28.8">DDR_A5</text>
<text x="66.8" y="33.1">3</text>
<text x="70.4" y="31.3">3</text>
<text x="73.9" y="33.2">DDR_D[15..0]</text>
<text x="77.8" y="31.5">DDR_WEn</text>
<text x="104.2" y="35.9">DDR_D1</text>
<text x="104.2" y="34.1">DDR_D0</text>
<text x="152.5" y="35.9">DDR_A9</text>
<text x="152.5" y="34.1">DDR_A8</text>
<text x="152.5" y="30.6">DDR_A6</text>
<text x="152.5" y="32.3">DDR_A7</text>
<text x="104.2" y="39.5">DDR_D3</text>
<text x="104.2" y="37.7">DDR_D2</text>
<text x="104.2" y="41.2">DDR_D4</text>
<text x="152.5" y="37.7">DDR_A10</text>
<text x="152.5" y="41.2">DDR_A12</text>
<text x="152.5" y="39.5">DDR_A11</text>
<text x="104.2" y="44.8">DDR_D6</text>
<text x="104.2" y="43">DDR_D5</text>
<text x="104.2" y="46.6">DDR_D7</text>
<text x="152.5" y="44.8">DDR_A14</text>
<text x="152.5" y="43">DDR_A13</text>
<text x="152.5" y="46.6">DDR_A15</text>
<text x="170.5" y="46.4">DDR_BA[2..0]</text>
<text x="189.3" y="47.5">DDR_BA[2..0]</text>
<text x="201.9" y="47.3">3</text>
<text x="103.3" y="53.7">DDR_D11</text>
<text x="103.3" y="51.9">DDR_D10</text>
<text x="104.2" y="50.1">DDR_D9</text>
<text x="104.2" y="48.3">DDR_D8</text>
<text x="154.3" y="48.3">DDR_BA0</text>
<text x="154.3" y="51.9">DDR_BA2</text>
<text x="154.3" y="50.1">DDR_BA1</text>
<text x="103.3" y="59">DDR_D14</text>
<text x="103.3" y="57.2">DDR_D13</text>
<text x="103.3" y="55.5">DDR_D12</text>
<text x="152.5" y="55.5">DDR_ODT</text>
<text x="171.5" y="56.3">DDR_ODT</text>
<text x="184.2" y="56.2">3</text>
<text x="66.8" y="65.1">3</text>
<text x="73.9" y="65.2">DDR_DQS1</text>
<text x="103.3" y="60.8">DDR_D15</text>
<text x="66.8" y="70.4">3</text>
<text x="66.8" y="66.8">3</text>
<text x="73.6" y="70.6">DDR_DQS0</text>
<text x="73.9" y="67">DDR_DQSN1</text>
<text x="66.8" y="72.2">3</text>
<text x="70.4" y="75.7">3</text>
<text x="70.4" y="77.5">3</text>
<text x="73.6" y="72.3">DDR_DQSN0</text>
<text x="74.3" y="75.9">DDR_DQM1</text>
<text x="74.3" y="77.7">DDR_DQM0</text>
<text x="148.9" y="117.7">ZQ</text>
</g>
<g font-size="1.6" fill="#004080">
<text x="117.5" y="17.4">RESET#</text>
<text x="117.5" y="21">CK</text>
<text x="117.5" y="22.7">CKn</text>
<text x="136.9" y="21">A0</text>
<text x="136.9" y="22.7">A1</text>
<text x="117.5" y="24.5">CKE</text>
<text x="117.5" y="26.3">CSn</text>
<text x="117.5" y="28.1">RASn</text>
<text x="117.5" y="29.8">CASn</text>
<text x="136.9" y="24.5">A2</text>
<text x="136.9" y="26.3">A3</text>
<text x="136.9" y="28.1">A4</text>
<text x="136.9" y="29.8">A5</text>
<text x="117.5" y="31.6">WEn</text>
<text x="117.5" y="35.2">DQ0</text>
<text x="136.9" y="31.6">A6</text>
<text x="136.9" y="33.4">A7</text>
<text x="136.9" y="35.2">A8</text>
<text x="117.5" y="37">DQ1</text>
<text x="117.5" y="38.7">DQ2</text>
<text x="117.5" y="40.5">DQ3</text>
<text x="136" y="38.7">A10</text>
<text x="136" y="40.5">A11</text>
<text x="136.9" y="37">A9</text>
<text x="117.5" y="42.3">DQ4</text>
<text x="117.5" y="44.1">DQ5</text>
<text x="117.5" y="45.8">DQ6</text>
<text x="117.5" y="47.6">DQ7</text>
<text x="136" y="42.3">A12</text>
<text x="136" y="44.1">A13</text>
<text x="136" y="45.8">A14</text>
<text x="136" y="47.6">A15</text>
<text x="117.5" y="49.4">DQ8</text>
<text x="117.5" y="53">DQ10</text>
<text x="117.5" y="51.2">DQ9</text>
<text x="135.8" y="49.4">BA0</text>
<text x="135.8" y="51.2">BA1</text>
<text x="135.8" y="53">BA2</text>
<text x="117.5" y="54.7">DQ11</text>
<text x="117.5" y="56.5">DQ12</text>
<text x="117.5" y="58.3">DQ13</text>
<text x="135.4" y="56.5">ODT</text>
<text x="117.5" y="65.4">UDQS</text>
<text x="117.5" y="60.1">DQ14</text>
<text x="117.5" y="61.8">DQ15</text>
<text x="134.6" y="60.1">VDD1</text>
<text x="134.6" y="61.8">VDD2</text>
<text x="134.6" y="65.4">VDD4</text>
<text x="134.6" y="63.6">VDD3</text>
<text x="117.5" y="67.2">UDQSn</text>
<text x="117.5" y="70.7">LDQS</text>
<text x="134.6" y="67.2">VDD5</text>
<text x="134.6" y="69">VDD6</text>
<text x="134.6" y="70.7">VDD7</text>
<text x="117.5" y="76.1">UDM</text>
<text x="117.5" y="77.9">LDM</text>
<text x="117.5" y="72.5">LDQSn</text>
<text x="134.6" y="74.3">VDD9</text>
<text x="134.6" y="72.5">VDD8</text>
<text x="134.8" y="77.9">VSS1</text>
<text x="117.5" y="83.2">VDDQ1</text>
<text x="134.8" y="79.6">VSS2</text>
<text x="134.8" y="81.4">VSS3</text>
<text x="134.8" y="83.2">VSS4</text>
<text x="117.5" y="85">VDDQ2</text>
<text x="117.5" y="86.7">VDDQ3</text>
<text x="117.5" y="88.5">VDDQ4</text>
<text x="134.8" y="85">VSS5</text>
<text x="134.8" y="86.7">VSS6</text>
<text x="134.8" y="88.5">VSS7</text>
<text x="117.5" y="90.3">VDDQ5</text>
<text x="117.5" y="92.1">VDDQ7</text>
<text x="117.5" y="93.9">VDDQ8</text>
<text x="117.5" y="95.6">VDDQ9</text>
<text x="133.9" y="93.9">VSS10</text>
<text x="133.9" y="95.6">VSS11</text>
<text x="134.8" y="90.3">VSS8</text>
<text x="134.8" y="92.1">VSS9</text>
<text x="117.5" y="97.4">VDDQ10</text>
<text x="117.5" y="101">NC1</text>
<text x="133.5" y="101">VSSQ1</text>
<text x="133.9" y="97.4">VSS12</text>
<text x="117.5" y="102.7">NC2</text>
<text x="117.5" y="104.5">NC3</text>
<text x="117.5" y="106.3">NC4</text>
<text x="133.5" y="106.3">VSSQ4</text>
<text x="133.5" y="104.5">VSSQ3</text>
<text x="133.5" y="102.7">VSSQ2</text>
<text x="117.5" y="113.4">VREF_CA</text>
<text x="133.5" y="108.1">VSSQ5</text>
<text x="133.5" y="109.9">VSSQ6</text>
<text x="133.5" y="111.6">VSSQ7</text>
<text x="133.5" y="113.4">VSSQ8</text>
<text x="117.5" y="118.7">VREF_DQ</text>
<text x="133.5" y="115.2">VSSQ9</text>
<text x="136.6" y="118.7">ZQ</text>
</g>
<g font-size="1.3">
<text x="33" y="5.5">5</text>
<text x="86.4" y="5.5">4</text>
<text x="139.7" y="5.5">3</text>
<text x="193.1" y="5.5">2</text>
<text x="246.4" y="5.5">1</text>
<text x="5.1" y="28.2">D</text>
<text x="273.5" y="28.2">D</text>
<text x="5.1" y="70.4">C</text>
<text x="273.5" y="70.4">C</text>
<text x="5.1" y="112.7">B</text>
<text x="273.5" y="112.7">B</text>
<text x="5.1" y="154.9">A</text>
<text x="273.5" y="154.9">A</text>
<text x="33" y="176.2">5</text>
<text x="86.4" y="176.2">4</text>
<text x="139.7" y="176.2">3</text>
<text x="193.1" y="176.2">2</text>
<text x="246.4" y="176.2">1</text>
</g>
</svg>
